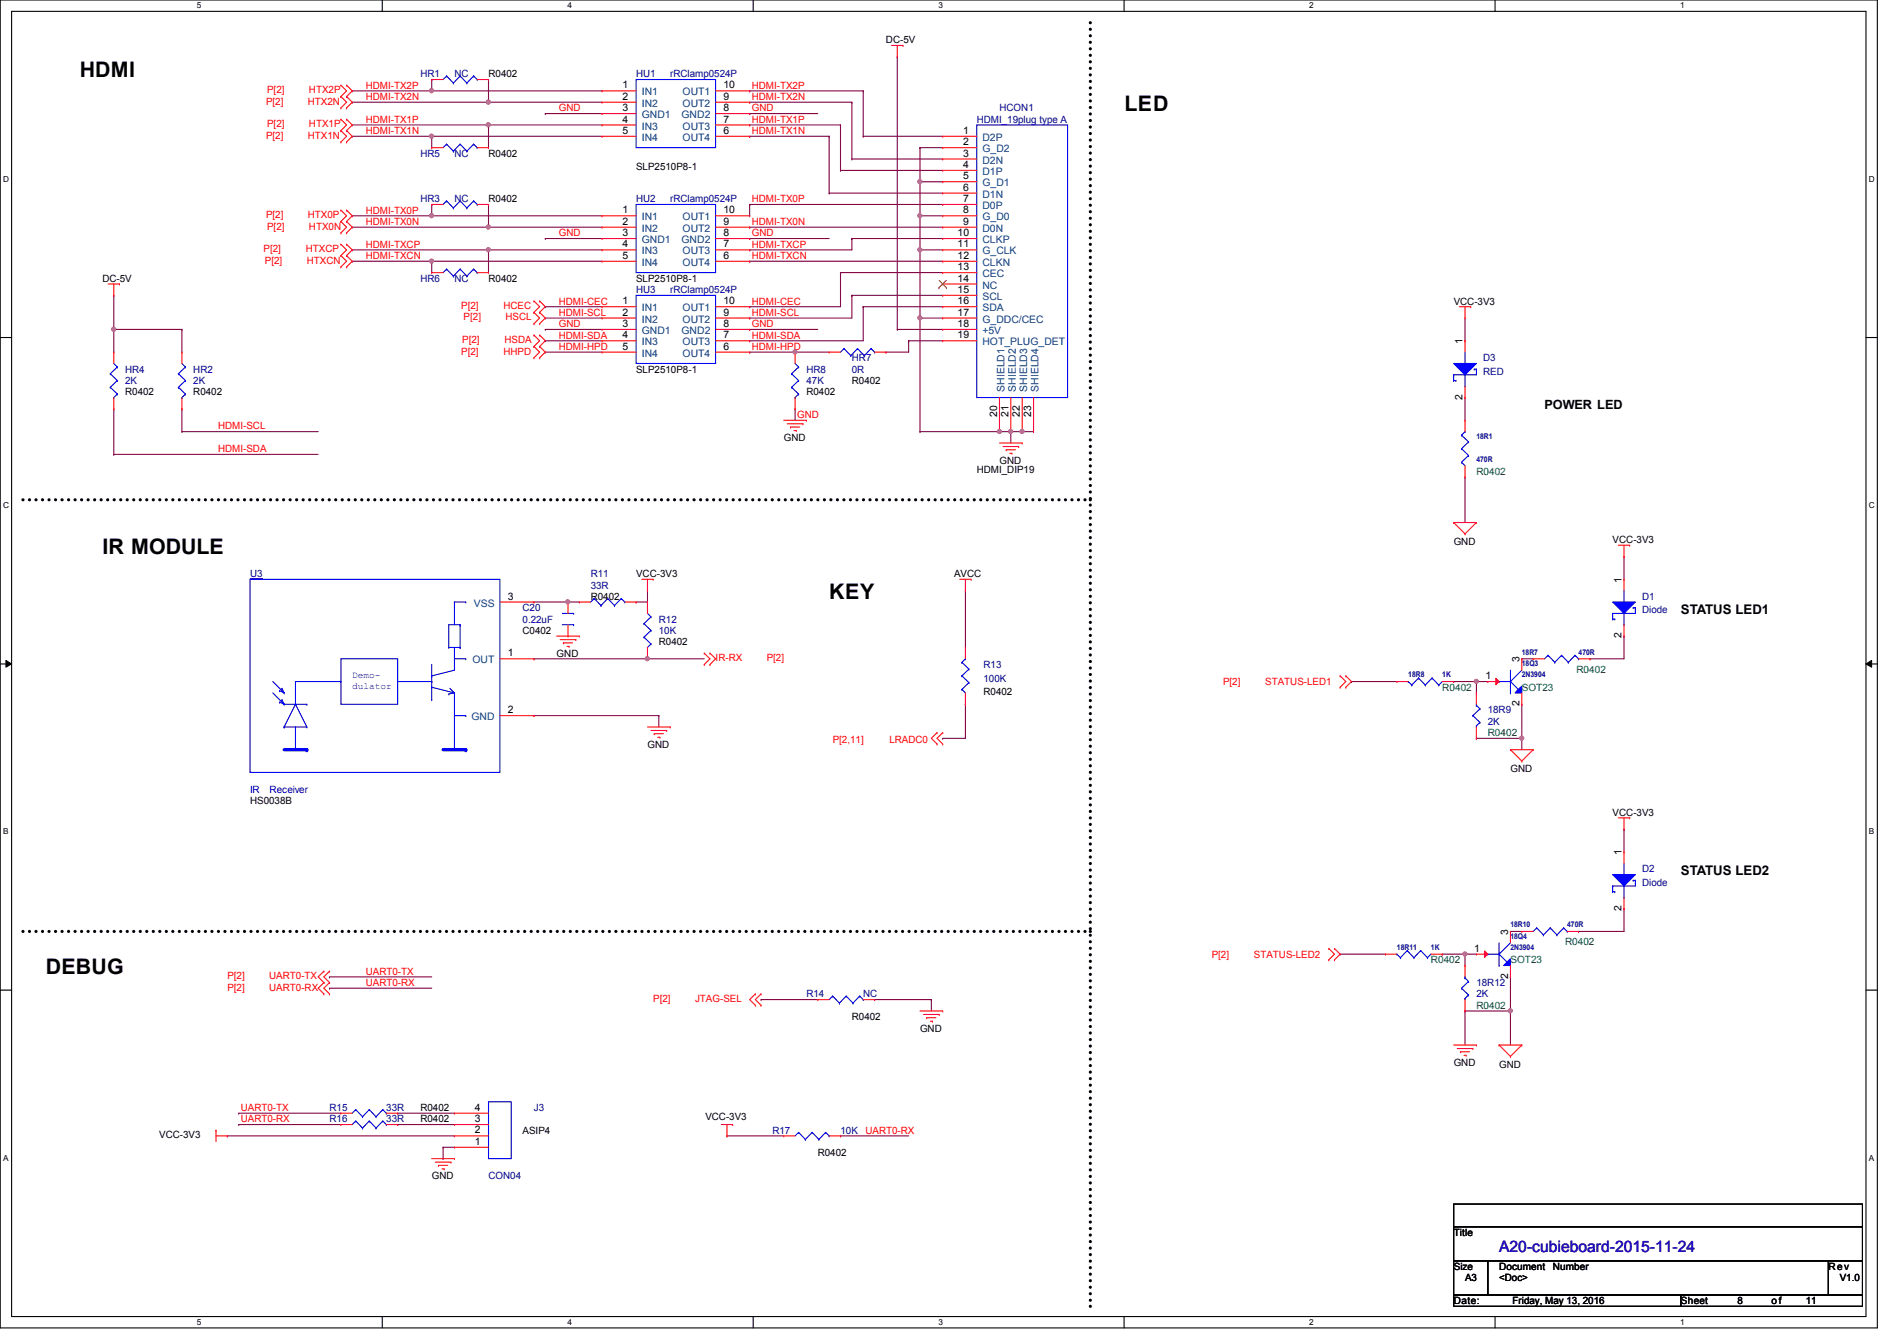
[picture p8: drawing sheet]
<svg xmlns="http://www.w3.org/2000/svg" width="297mm" height="210mm" viewBox="0 0 297 210" stroke-linecap="round" stroke-linejoin="round" font-family="sans-serif">
<path d="M0 0h294v207.9h-294zM1.8 1.8h290.4v204.3h-290.4z" fill="none" stroke="#000" stroke-width=".17"/>
<g fill="#fff">
<path d="M30.8 .2h.7v1.4h-.7z"/>
<path d="M30.8 206.2h.7v1.4h-.7z"/>
</g>
<path d="M59.9 0v1.8M59.9 206.1v1.8" fill="none" stroke="#000" stroke-width=".17"/>
<g fill="#fff">
<path d="M88.9 .2h.6v1.4h-.6z"/>
<path d="M88.9 206.2h.6v1.4h-.6z"/>
</g>
<path d="M117.9 0v1.8M117.9 206.1v1.8" fill="none" stroke="#000" stroke-width=".17"/>
<g fill="#fff">
<path d="M146.9 .2h.7v1.4h-.7z"/>
<path d="M146.9 206.2h.7v1.4h-.7z"/>
</g>
<path d="M176 0v1.8M176 206.1v1.8" fill="none" stroke="#000" stroke-width=".17"/>
<g fill="#fff">
<path d="M205 .2h.7v1.4h-.7z"/>
<path d="M205 206.2h.7v1.4h-.7z"/>
</g>
<path d="M234.1 0v1.8M234.1 206.1v1.8" fill="none" stroke="#000" stroke-width=".17"/>
<g fill="#fff">
<path d="M263.1 .2h.7v1.4h-.7z"/>
<path d="M263.1 206.2h.7v1.4h-.7z"/>
<path d="M.5 27.3h.9v1.4h-.9z"/>
<path d="M292.6 27.3h.9v1.4h-.9z"/>
<path d="M.5 78.4h.9v1.4h-.9z"/>
<path d="M292.6 78.4h.9v1.4h-.9z"/>
</g>
<path d="M0 52.8h1.8M292.2 52.8h1.8" fill="none" stroke="#000" stroke-width=".17"/>
<g fill="#fff">
<path d="M.5 129.5h.8v1.4h-.8z"/>
<path d="M292.6 129.5h.9v1.4h-.9z"/>
</g>
<path d="M0 103.9h1.8M292.2 103.9h1.8" fill="none" stroke="#000" stroke-width=".17"/>
<path d="M.9 103.4l.9 .5-.9 .5zM292.2 103.9l.9-.5v1z" fill="#000"/>
<path d="M.9 103.4l.9 .5-.9 .5zM292.2 103.9l.9-.5v1z" fill="none" stroke="#000" stroke-width=".16"/>
<g fill="#fff">
<path d="M.5 180.5h.8v1.4h-.8z"/>
<path d="M292.6 180.5h.9v1.4h-.9z"/>
</g>
<path d="M0 155h1.8M292.2 155h1.8" fill="none" stroke="#000" stroke-width=".17"/>
<path d="M170.7 3.6v200.9M3.6 78.2h167.1M3.6 145.8h167.1" fill="none" stroke="#000" stroke-width=".51" stroke-dasharray="0 1"/>
<g fill="#000" stroke-dasharray="0 1">
<circle cx="170.7" cy="78.2" r=".25"/>
<circle cx="170.7" cy="145.8" r=".25"/>
<circle cx="170.7" cy="204.5" r=".25"/>
</g>
<path d="M17.8 51.6h.1M17.8 51.6v3.5M151.2 92.5h.1M151.2 92.5v8.8M247.2 145.8h.1M254.3 142.2h.1M254.3 142.2v3.6h-7.1M35.6 177.8h.1M35.6 177.8h35.6" fill="none" stroke="#800040" stroke-width=".17"/>
<circle cx="17.8" cy="51.5" r=".32" fill="#f0f"/>
<circle cx="17.8" cy="51.5" r=".32" fill="none" stroke="#f0f" stroke-width=".17"/>
<g fill="none" stroke="#800040" stroke-width=".17">
<path d="M117.4 14.2h.1M117.4 14.2h17.8M17.8 51.6h.1M17.8 46.2h.1M17.8 51.6h10.7M17.8 46.2v5.4M28.5 51.6h.1M28.5 51.6v3.5M67.6 40.9h.1M67.6 40.9h26.7M85.4 51.6h.1M85.4 51.6h8.9"/>
<path d="M17.8 64h.1M17.8 71.1h.1M17.8 64v7.1M17.8 71.1h32M28.5 64h.1M28.5 67.6h.1M28.5 64v3.6M28.5 67.6h21.3"/>
</g>
<circle cx="67.6" cy="40.9" r=".32" fill="#f0f"/>
<circle cx="67.6" cy="40.9" r=".32" fill="none" stroke="#f0f" stroke-width=".17"/>
<path d="M144.1 23.1h.1M144.1 23.1v5.3M85.4 53.3h.1M85.4 53.3h8.9" fill="none" stroke="#800040" stroke-width=".17"/>
<circle cx="144" cy="28.4" r=".32" fill="#f0f"/>
<circle cx="144" cy="28.4" r=".32" fill="none" stroke="#f0f" stroke-width=".17"/>
<g fill="none" stroke="#800040" stroke-width=".17">
<path d="M76.5 19.6h.1M76.5 19.6h17.8M117.4 16h.1M117.4 19.6h.1M117.4 16h16M117.4 19.6h14.2M67.6 21.3h.1M67.6 21.3h26.7M76.5 39.1h.1M76.5 39.1h17.8M117.4 21.3h.1M117.4 21.3h12.4"/>
<path d="M160.1 67.6h.1M160.1 67.6h1.7"/>
</g>
<circle cx="67.6" cy="21.3" r=".32" fill="#f0f"/>
<circle cx="67.6" cy="21.3" r=".32" fill="none" stroke="#f0f" stroke-width=".17"/>
<path d="M67.6 14.2h.1M67.6 14.2h26.7M76.5 16h.1M76.5 16h17.8" fill="none" stroke="#800040" stroke-width=".17"/>
<circle cx="67.6" cy="14.2" r=".32" fill="#f0f"/>
<circle cx="67.6" cy="14.2" r=".32" fill="none" stroke="#f0f" stroke-width=".17"/>
<path d="M67.6 33.8h.1M67.6 33.8h26.7M76.5 35.6h.1M76.5 35.6h17.8" fill="none" stroke="#800040" stroke-width=".17"/>
<circle cx="67.6" cy="33.8" r=".32" fill="#f0f"/>
<circle cx="67.6" cy="33.8" r=".32" fill="none" stroke="#f0f" stroke-width=".17"/>
<g fill="none" stroke="#800040" stroke-width=".17">
<path d="M85.4 17.8h.1M85.4 17.8h8.9M85.4 37.3h.1M85.4 37.3h8.9M117.4 35.6h.1M117.4 32h.1M117.4 35.6h30.2M117.4 32h30.2M144.1 28.4h.1M144.1 33.8h.1M144.1 28.4v10.7M144.1 28.4h3.5"/>
<path d="M85.4 49.8h.1M85.4 49.8h8.9M117.4 51.6h.1M117.4 49.8h.1M117.4 40.9h.1M117.4 51.6h10.7M117.4 49.8h16M117.4 40.9h30.2M133.4 46.2h.1M133.4 46.2h14.2M135.2 48h.1M135.2 48h12.4"/>
</g>
<circle cx="144" cy="33.8" r=".32" fill="#f0f"/>
<circle cx="144" cy="33.8" r=".32" fill="none" stroke="#f0f" stroke-width=".17"/>
<path d="M144.1 33.8h.1M144.1 33.8h3.5M117.4 55.1h.1M117.4 55.1h7.1M142.3 53.3h.1M142.3 53.3h5.3M142.3 53.3v1.8M144.1 49.8h.1M144.1 49.8v17.8M124.5 64h.1M124.5 64v1.8" fill="none" stroke="#800040" stroke-width=".17"/>
<circle cx="144" cy="49.8" r=".32" fill="#f0f"/>
<circle cx="144" cy="49.8" r=".32" fill="none" stroke="#f0f" stroke-width=".17"/>
<g fill="none" stroke="#800040" stroke-width=".17">
<path d="M117.4 32h.1M117.4 32v1.8M144.1 39.1h.1M144.1 39.1h3.5M85.4 48h.1M85.4 48h8.9M117.4 48h.1M124.5 55.1h.1M124.5 55.1h5.3M131.6 42.7h.1M131.6 42.7h16M131.6 42.7v5.3h-14.2"/>
<path d="M138.7 55.1h.1M138.7 55.1h3.6"/>
</g>
<circle cx="124.5" cy="55.1" r=".32" fill="#f0f"/>
<circle cx="124.5" cy="55.1" r=".32" fill="none" stroke="#f0f" stroke-width=".17"/>
<g fill="none" stroke="#800040" stroke-width=".17">
<path d="M117.4 39.1h.1M133.4 37.3h.1M133.4 37.3v1.8h-16M133.4 37.3h14.2M144.1 23.1h.1M144.1 23.1h3.5M117.4 53.3h.1M133.4 46.2h.1M133.4 46.2v3.6M135.2 48h.1M135.2 48v5.3h-17.8M140.5 51.6h.1"/>
<path d="M140.5 51.6h7.1M144.1 49.8h.1M144.1 49.8h3.5M158.3 67.6h.1M158.3 67.6v1.7"/>
</g>
<circle cx="158.3" cy="67.5" r=".32" fill="#f0f"/>
<circle cx="158.3" cy="67.5" r=".32" fill="none" stroke="#f0f" stroke-width=".17"/>
<path d="M144.1 67.6h.1M144.1 67.6h12.4" fill="none" stroke="#800040" stroke-width=".17"/>
<circle cx="156.5" cy="67.5" r=".32" fill="#f0f"/>
<circle cx="156.5" cy="67.5" r=".32" fill="none" stroke="#f0f" stroke-width=".17"/>
<g fill="none" stroke="#800040" stroke-width=".17">
<path d="M131.6 19.6h.1M131.6 19.6v7.1M133.4 16h.1M133.4 16v8.9M135.2 14.2h.1M135.2 14.2v7.1M55.2 35.6h.1M55.2 35.6h21.3M76.5 39.1h.1M76.5 39.1v3.6M117.4 37.3h.1M117.4 37.3h12.4"/>
<path d="M129.8 30.2h.1M129.8 21.3h.1M129.8 30.2h17.8M129.8 21.3v8.9M131.6 26.7h.1M131.6 26.7h16M133.4 24.9h.1M133.4 24.9h14.2M135.2 21.3h.1M135.2 21.3h12.4M55.2 40.9h.1M55.2 40.9h12.4"/>
<path d="M67.6 40.9h.1M67.6 40.9v1.8M156.5 67.6h.1M156.5 67.6h1.8"/>
</g>
<circle cx="76.5" cy="35.5" r=".32" fill="#f0f"/>
<circle cx="76.5" cy="35.5" r=".32" fill="none" stroke="#f0f" stroke-width=".17"/>
<path d="M55.2 19.6h.1M55.2 19.6h21.3M55.2 33.8h.1M67.6 32h.1M67.6 32v1.8h-12.4M76.5 32h.1M76.5 32v3.6" fill="none" stroke="#800040" stroke-width=".17"/>
<circle cx="76.5" cy="19.5" r=".32" fill="#f0f"/>
<circle cx="76.5" cy="19.5" r=".32" fill="none" stroke="#f0f" stroke-width=".17"/>
<path d="M55.2 16h.1M55.2 16h21.3M76.5 19.6h.1M76.5 19.6v3.5M55.2 21.3h.1M55.2 21.3h12.4M67.6 21.3h.1M67.6 21.3v1.8" fill="none" stroke="#800040" stroke-width=".17"/>
<circle cx="76.5" cy="16" r=".32" fill="#f0f"/>
<circle cx="76.5" cy="16" r=".32" fill="none" stroke="#f0f" stroke-width=".17"/>
<path d="M55.2 14.2h.1M67.6 12.4h.1M67.6 12.4v1.8h-12.4M76.5 12.4h.1M76.5 12.4v3.6M55.2 39.1h.1M55.2 39.1h21.3" fill="none" stroke="#800040" stroke-width=".17"/>
<circle cx="76.5" cy="39.1" r=".32" fill="#f0f"/>
<circle cx="76.5" cy="39.1" r=".32" fill="none" stroke="#f0f" stroke-width=".17"/>
<path d="M117.4 17.8h.1M117.4 17.8h10.7M144.1 39.1h.1M144.1 39.1v10.7M85.4 55.1h.1M85.4 55.1h8.9" fill="none" stroke="#800040" stroke-width=".17"/>
<circle cx="144" cy="39.1" r=".32" fill="#f0f"/>
<circle cx="144" cy="39.1" r=".32" fill="none" stroke="#f0f" stroke-width=".17"/>
<path d="M158.3 67.6h.1M158.3 67.6h1.8" fill="none" stroke="#800040" stroke-width=".17"/>
<circle cx="160" cy="67.5" r=".32" fill="#f0f"/>
<circle cx="160" cy="67.5" r=".32" fill="none" stroke="#f0f" stroke-width=".17"/>
<g fill="none" stroke="#800040" stroke-width=".17">
<path d="M140.5 8.9h.1M140.5 8.9v42.7M229.4 53.3h.1M229.4 49.8v3.5M229.4 62.2h.1M229.4 62.2v3.6M83.6 94.2h.1M83.6 94.2h7.1M88.9 94.2h.1M101.4 92.5h.1M101.4 92.5v1.7M51.6 154.7h.1"/>
<path d="M51.6 152.9h.1M51.6 154.7h16M51.6 152.9h16M119.2 156.5h.1M119.2 156.5h8.9M136.9 156.5h.1M136.9 156.5h8.9M145.8 156.5h.1M145.8 156.5v1.7M37.4 174.2h.1M37.4 176h.1M37.4 174.2h16"/>
<path d="M37.4 176h16M113.8 177.8h.1M113.8 177.8h8.9M131.6 177.8h.1M131.6 177.8h10.7"/>
</g>
<circle cx="88.9" cy="94.2" r=".32" fill="#f0f"/>
<circle cx="88.9" cy="94.2" r=".32" fill="none" stroke="#f0f" stroke-width=".17"/>
<path d="M83.6 112h.1M83.6 103.1h.1M83.6 112h19.6M83.6 103.1h26.7M101.4 103.1h.1M103.2 112h.1M103.2 112v1.8" fill="none" stroke="#800040" stroke-width=".17"/>
<circle cx="101.4" cy="103.1" r=".32" fill="#f0f"/>
<circle cx="101.4" cy="103.1" r=".32" fill="none" stroke="#f0f" stroke-width=".17"/>
<g fill="none" stroke="#800040" stroke-width=".17">
<path d="M229.4 74.7h.1M229.4 74.7v7.1M99.6 94.2h.1M99.6 94.2h1.8M254.3 99.6h.1M254.3 87.1h.1M254.3 99.6v3.5h-5.3M254.3 87.1v3.6M147.6 115.6h.1M151.2 110.2h.1M151.2 110.2v5.4h-3.6M211.6 106.7h.1"/>
<path d="M211.6 106.7h7.1M227.6 106.7h.1M227.6 106.7h3.6M249 103.1h.1M62.3 176h.1M62.3 174.2h.1M62.3 176h8.9M62.3 174.2h8.9"/>
</g>
<circle cx="231.2" cy="106.7" r=".32" fill="#f0f"/>
<circle cx="231.2" cy="106.7" r=".32" fill="none" stroke="#f0f" stroke-width=".17"/>
<g fill="none" stroke="#800040" stroke-width=".17">
<path d="M231.2 106.7h.1M231.2 115.6h.1M231.2 106.7h1.8M231.2 115.6h7.1M231.2 106.7v1.8M238.3 103.1h.1M238.3 115.6h.1M238.3 103.1h1.8M238.3 115.6v1.7M209.8 149.4h.1M209.8 149.4h7.2M225.8 149.4h.1"/>
<path d="M225.8 149.4h5.4M229.4 149.4h.1M229.4 158.2h.1M229.4 158.2h7.1M229.4 149.4v1.7M236.5 145.8h.1M236.5 145.8h1.8"/>
</g>
<circle cx="229.4" cy="149.3" r=".32" fill="#f0f"/>
<circle cx="229.4" cy="149.3" r=".32" fill="none" stroke="#f0f" stroke-width=".17"/>
<path d="M254.3 129.8h.1M254.3 129.8v3.5M236.5 158.2h.1M236.5 152.9h.1M236.5 152.9v10.7" fill="none" stroke="#800040" stroke-width=".17"/>
<circle cx="236.5" cy="158.2" r=".32" fill="#f0f"/>
<circle cx="236.5" cy="158.2" r=".32" fill="none" stroke="#f0f" stroke-width=".17"/>
<path d="M238.3 110.2h.1M238.3 110.2v5.4" fill="none" stroke="#800040" stroke-width=".17"/>
<circle cx="238.3" cy="115.5" r=".32" fill="#f0f"/>
<circle cx="238.3" cy="115.5" r=".32" fill="none" stroke="#f0f" stroke-width=".17"/>
<path d="M229.4 158.2h.1M229.4 158.2v5.4M69.4 179.6h.1M69.4 179.6h1.8M69.4 179.6v1.8M69.4 181.4h.1" fill="none" stroke="#800040" stroke-width=".17"/>
<g fill="none" stroke="#f00" stroke-width=".17">
<path d="M53.4 13.3h.1M53.4 15.1h.1M53.4 16.9h.1M53.4 18.7h.1M53.4 13.3l.9 .9-.9 .9M53.4 15.1l.9 .9-.9 .9M53.4 18.7l.9 .9-.9 .8M54.3 15.1h.1M54.3 13.3h.1M54.3 16.9h.1M54.3 18.7h.1M54.3 13.3l.9 .9-.9 .9"/>
<path d="M54.3 15.1l.9 .9-.9 .9M54.3 18.7l.9 .9-.9 .8M139.6 7.1h1.8M140.5 8.9h.1M140.5 7.1v1.8M141.4 7.1h.1M53.4 20.4h.1M53.4 22.2h.1M53.4 32.9h.1M53.4 34.7h.1M53.4 36.4h.1M53.4 38.2h.1"/>
<path d="M53.4 20.4l.9 .9-.9 .9M53.4 32.9l.9 .9-.9 .9M53.4 34.7l.9 .9-.9 .8M53.4 38.2l.9 .9-.9 .9M54.3 20.4h.1M54.3 22.2h.1M54.3 34.7h.1M54.3 32.9h.1M54.3 36.4h.1M54.3 38.2h.1M54.3 20.4l.9 .9-.9 .9M54.3 32.9l.9 .9-.9 .9"/>
<path d="M54.3 34.7l.9 .9-.9 .8M54.3 38.2l.9 .9-.9 .9M16.9 44.4h1.8M17.8 46.2h.1M17.8 44.4v1.8M18.7 44.4h.1M53.4 40h.1M53.4 41.8h.1M53.4 40l.9 .9-.9 .9M54.3 40h.1M54.3 41.8h.1M54.3 40l.9 .9-.9 .9"/>
<path d="M67.6 42.7h.1M67.6 42.7h1.8M74.7 42.7h1.8M76.5 42.7h.1M83.6 48.9h.1M83.6 50.7h.1M83.6 52.5h.1M83.6 54.2h.1M83.6 56h.1M83.6 47.1h.1M83.6 48.9l.9 .9-.9 .9M83.6 52.5l.9 .8-.9 .9"/>
<path d="M83.6 54.2l.9 .9-.9 .9M83.6 47.1l.9 .9-.9 .9M84.5 50.7h.1M84.5 48.9h.1M84.5 54.2h.1M84.5 52.5h.1M84.5 56h.1M84.5 47.1h.1M84.5 48.9l.9 .9-.9 .9M84.5 52.5l.9 .8-.9 .9M84.5 54.2l.9 .9-.9 .9M84.5 47.1l.9 .9-.9 .9"/>
<path d="M228.5 48h1.8M229.4 49.8h.1M229.4 48v1.8M230.3 48h.1M122.7 65.8h3.6M123.3 66.3h2.4M123.8 66.8h.1M123.8 66.8h1.4M124.3 67.4h.4M124.7 67.4h.1M125.7 66.3h.1M126.3 65.8h.1"/>
<path d="M156.5 69.3h3.6M157.1 69.9h2.4M157.6 70.4h.1M157.6 70.4h1.4M158.1 71h.4M158.5 71h.1M159.5 69.9h.1M160.1 69.3h.1M87.2 99.6h3.5M90.7 99.6h.1M100.5 90.7h1.8M101.4 92.5h.1"/>
<path d="M101.4 90.7v1.8M102.3 90.7h.1M150.3 90.7h1.8M151.2 92.5h.1M151.2 90.7v1.8M152.1 90.7h.1M227.6 81.8h.1M227.6 81.8h3.6M227.6 81.8l1.8 1.8M229.4 83.6h.1M231.2 81.8h.1M231.2 81.8l-1.8 1.8"/>
<path d="M253.4 85.3h1.8M254.3 87.1h.1M254.3 85.3v1.8M255.2 85.3h.1M87.7 100.1h2.5M88.2 100.6h.1M88.2 100.6h1.5M88.8 101.2h.3M89.1 101.2h.1M90.2 100.1h.1M101.4 113.8h3.5M101.9 114.3h2.5"/>
<path d="M102.4 114.9h.1M102.4 114.9h1.5M103 115.4h.3M103.3 115.4h.1M104.4 114.3h.1M104.9 113.8h.1M110.3 104h.1M110.3 102.2h.1M110.3 102.2l.9 .9-.9 .9M111.2 104h.1M111.2 102.2h.1M111.2 102.2l.9 .9-.9 .9"/>
<path d="M146.7 114.7h.1M146.7 116.5h.1M146.7 114.7l-.9 .9 .9 .9M147.6 114.7h.1M147.6 116.5h.1M147.6 114.7l-.9 .9 .9 .9M209.8 107.6h.1M209.8 105.8h.1M209.8 105.8l.9 .9-.9 .9M210.7 105.8h.1M210.7 107.6h.1M210.7 105.8l.9 .9-.9 .9"/>
<path d="M236.5 117.3h.1M236.5 117.3h3.6M236.5 117.3l1.8 1.8M238.3 119.1h.1M240.1 117.3h.1M240.1 117.3l-1.8 1.8M253.4 128h1.8M254.3 129.8h.1M254.3 128v1.8M255.2 128h.1M50.7 155.6h.1M50.7 153.8h.1"/>
<path d="M50.7 152h.1M50.7 153.8l-.9 .9 .9 .9M50.7 152l-.9 .9 .9 .9M51.6 155.6h.1M51.6 153.8h.1M51.6 152h.1M51.6 153.8l-.9 .9 .9 .9M51.6 152l-.9 .9 .9 .9M118.3 155.6h.1M118.3 157.4h.1M118.3 155.6l-.9 .9 .9 .9M119.2 155.6h.1"/>
<path d="M119.2 157.4h.1M119.2 155.6l-.9 .9 .9 .9M144.1 158.2h3.5M144.6 158.8h2.5M145.1 159.3h.1M145.1 159.3h1.5M145.7 159.9h.3M146 159.9h.1M147.1 158.8h.1M147.6 158.2h.1M208.1 150.2h.1M208.1 148.5h.1"/>
<path d="M208.1 148.5l.9 .9-.9 .8M209 148.5h.1M209 150.2h.1M209 148.5l.8 .9-.8 .8M33.8 176.9h.1M33.8 177.8h1.8M33.8 176.9v1.8M35.6 177.8h.1M112.9 176h1.8M113.8 177.8h.1M113.8 176v1.8M114.7 176h.1"/>
<path d="M227.6 163.6h3.6M228.2 164.1h2.4M228.7 164.6h.1M228.7 164.6h1.4M229.2 165.2h.4M229.6 165.2h.1M230.6 164.1h.1M231.2 163.6h.1M234.7 163.6h.1M234.7 163.6h3.6M234.7 163.6l1.8 1.8M236.5 165.4h.1"/>
<path d="M238.3 163.6h.1M238.3 163.6l-1.8 1.8M67.6 181.4h3.6M68.2 181.9h2.4M68.7 182.4h.1M68.7 182.4h1.4M69.2 183h.4M69.6 183h.1M70.6 181.9h.1M71.2 181.4h.1"/>
</g>
<path d="M227.6 188.5h64v3.5h-64zM227.6 192h64v5.4h-64zM227.6 197.4h5.4v5.3h-5.4zM233 197.4h53.3v5.3h-53.3zM286.3 197.4h5.3v5.3h-5.3zM227.6 202.7h35.6v1.8h-35.6zM263.2 202.7h28.4v1.8h-28.4z" fill="none" stroke="#000" stroke-width=".17"/>
<path d="M69.9 42.1h.1M69.9 42.1l-.5 .6M69.9 42.1l1.1 1.1M71 43.2h.1M72 42.1h.1M72 42.1l-1 1.1M72 42.1l1.1 1.1M73.1 43.2h.1M74.2 42.1h.1M74.2 42.1l-1.1 1.1M74.2 42.1l.5 .6M74.7 42.7h.1" fill="none" stroke="#00f" stroke-width=".17"/>
<path d="M252.5 136.9h3.6l-1.8 1.8z" fill="#00f"/>
<g fill="none" stroke="#00f" stroke-width=".17">
<path d="M69.9 11.9h.1M69.9 11.9l-.5 .5M69.9 11.9l1.1 1.1M71 13h.1M72 11.9h.1M72 11.9l-1 1.1M72 11.9l1.1 1.1M73.1 13h.1M74.2 11.9h.1M74.2 11.9l-1.1 1.1M74.2 11.9l.5 .5M74.7 12.4h.1"/>
<path d="M99.6 12.4h12.5v10.7h-12.5zM150.6 107.9h.1M150.6 105.8h.1M150.6 103.7h.1M150.6 107.9l.6 .6M150.6 105.8l1.1 1M150.6 103.7l1.1 1M151.2 103.1h.1M151.2 103.1l-.6 .6M151.7 106.8h.1M151.7 104.7h.1M151.7 106.8l-1.1 1.1"/>
<path d="M151.7 104.7l-1.1 1.1M220.5 106.7h.1M220.5 106.7l.6 .5M221.1 107.2h.1M222.1 106.1h.1M222.1 106.1l1.1 1.1M222.1 106.1l-1 1.1M223.2 107.2h.1M224.2 106.1h.1M224.2 106.1l1.1 1.1M224.2 106.1l-1 1.1M225.3 107.2h.1"/>
<path d="M225.8 106.7l-.5 .5M242.4 102.6h.1M242.4 102.6l-.6 .5M242.4 102.6l1.1 1.1M243.5 103.7h.1M244.5 102.6h.1M244.5 102.6l-1 1.1M244.5 102.6l1.1 1.1M245.6 103.7h.1M246.6 102.6h.1M246.6 102.6l-1 1.1M246.6 102.6l.6 .5"/>
<path d="M247.2 103.1h.1M252.5 136.9h3.6l-1.8 1.8zM252.5 138.7h.1M252.5 139.6h.1M252.5 138.7v.9M252.5 139.6h.4M252.9 139.6h.1M254.3 136.9h.1M254.3 135.1v1.8M254.3 138.7v1.8M255.7 137.8h.1M255.7 137.8h.4"/>
<path d="M256.1 137.8h.1M256.1 137.8v.9h-3.6M254.3 140.5h.1M55.7 175.5h.1M55.7 175.5l-.5 .5M55.7 175.5l1.1 1.1M56.8 176.6h.1M57.8 175.5h.1M57.8 175.5l-1 1.1M57.8 175.5l1.1 1.1M58.9 176.6h.1M59.9 175.5h.1"/>
<path d="M59.9 175.5l-1 1.1M59.9 175.5l.6 .5M60.5 176h.1"/>
</g>
<g fill="none" stroke="#f00" stroke-width=".17">
<path d="M67.6 12.4h.1M67.6 12.4h1.8M74.7 12.4h1.8M76.5 12.4h.1M94.3 14.2h.1M94.3 16h.1M94.3 19.6h.1M94.3 17.8h.1M94.3 14.2h5.3M94.3 16h5.3M94.3 19.6h5.3M94.3 17.8h5.3"/>
<path d="M112.1 14.2h5.3M112.1 16h5.3M112.1 19.6h5.3M112.1 17.8h5.3M117.4 14.2h.1M117.4 16h.1M117.4 17.8h.1M117.4 19.6h.1M94.3 21.3h.1M94.3 21.3h5.3M112.1 21.3h5.3M117.4 21.3h.1"/>
<path d="M151.2 110.2h.1M151.2 101.3h.1M151.2 101.3v1.8M151.2 108.5v1.7M218.7 106.7h.1M218.7 106.7h1.8M225.8 106.7h1.8M227.6 106.7h.1M240.1 103.1h.1M240.1 103.1h1.7M247.2 103.1h1.8M249 103.1h.1"/>
<path d="M254.3 133.3h.1M254.3 133.3v1.8M254.3 142.2h.1M254.3 140.5v1.7M53.4 176h.1M53.4 176h1.8M60.5 176h1.8M62.3 176h.1"/>
</g>
<path d="M237.7 107.9l.6-.5v1.1h-1.1z" fill-rule="evenodd" fill="#00f"/>
<path d="M234.7 106.7h.1M234.7 106.7h1.8M236.5 106.7h.1M236.5 108.5h.1M236.5 106.7l1.2 1.2M236.5 104.9v3.6M237.7 107.9l.6-.5v1.1h-1.1zM237.7 107.9h.1M238.3 104.9l-1.8 1.8" fill="none" stroke="#00f" stroke-width=".17"/>
<path d="M238.3 103.1h.1M238.3 103.1v1.8" fill="none" stroke="#f00" stroke-width=".17"/>
<path d="M234.2 106.2l.5 .5-.5 .5z" fill="#f00"/>
<g fill="none" stroke="#f00" stroke-width=".17">
<path d="M94.3 33.8h.1M94.3 35.6h.1M94.3 39.1h.1M94.3 37.3h.1M94.3 33.8h5.3M94.3 35.6h5.3M94.3 39.1h5.3M94.3 37.3h5.3M112.1 33.8h5.3M112.1 35.6h5.3M112.1 39.1h5.3M112.1 37.3h5.3"/>
<path d="M117.4 33.8h.1M117.4 35.6h.1M117.4 37.3h.1M117.4 39.1h.1M94.3 40.9h.1M94.3 40.9h5.3M112.1 40.9h5.3M117.4 40.9h.1M233 106.7h.1M233 106.7h1.7M234.2 106.2l.5 .5-.5 .5zM238.3 110.2h.1"/>
<path d="M238.3 108.5v1.7"/>
</g>
<path d="M99.6 32h12.5v10.7h-12.5z" fill="none" stroke="#00f" stroke-width=".17"/>
<path d="M227.6 56.9h3.6l-1.8 1.8z" fill="#00f"/>
<g fill="none" stroke="#00f" stroke-width=".17">
<path d="M152.9 19.6h14.3v42.6h-14.3zM69.9 22.6h.1M69.9 31.5h.1M69.9 22.6l-.5 .5M69.9 22.6l1.1 1.1M69.9 31.5l-.5 .5M69.9 31.5l1.1 1.1M71 23.7h.1M71 32.6h.1M72 22.6h.1M72 31.5h.1M72 22.6l-1 1.1"/>
<path d="M72 22.6l1.1 1.1M72 31.5l-1 1.1M72 31.5l1.1 1.1M73.1 23.7h.1M73.1 32.6h.1M74.2 22.6h.1M74.2 31.5h.1M74.2 22.6l-1.1 1.1M74.2 22.6l.5 .5M74.2 31.5l-1.1 1.1M74.2 31.5l.5 .5M74.7 23.1h.1"/>
<path d="M74.7 32h.1M17.3 58.5h.1M17.3 58.5l1.1 1.1M17.8 56.9l.6 .5M18.4 57.4h.1M18.4 59.6h.1M18.4 57.4l-1.1 1.1M18.4 59.6l-1.1 1M27.9 58.5h.1M27.9 58.5l1.1 1.1M28.5 56.9l.5 .5M29 57.4h.1"/>
<path d="M29 59.6h.1M29 57.4l-1.1 1.1M29 59.6l-1.1 1M132.2 54.6h.1M132.2 54.6l-.6 .5M132.2 54.6l1 1.1M133.2 55.7h.1M134.3 54.6h.1M134.3 54.6l-1.1 1.1M134.3 54.6l1 1.1M135.3 55.7h.1M136.4 54.6h.1"/>
<path d="M136.4 54.6l-1.1 1.1M136.4 54.6l.5 .5M136.9 55.1h.1M227.6 56.9h3.6l-1.8 1.8zM227.6 58.7h.1M227.6 59.6h.1M227.6 58.7v.9M227.6 59.6h.4M228 59.6h.1M229.4 56.9h.1M229.4 55.1v1.8M229.4 58.7v1.8"/>
<path d="M230.8 57.8h.1M230.8 57.8h.4M231.2 57.8h.1M231.2 57.8v.9h-3.6M17.3 60.6h.1M17.3 60.6l1.1 1.1M17.8 62.2h.1M18.4 61.7h.1M18.4 61.7l-.6 .5M27.9 60.6h.1M27.9 60.6l1.1 1.1M28.5 62.2h.1"/>
<path d="M29 61.7h.1M29 61.7l-.5 .5M228.9 72.3h.1M228.9 70.2h.1M228.9 68.1h.1M228.9 72.3l.5 .6M228.9 70.2l1.1 1.1M228.9 68.1l1.1 1.1M229.4 60.5h.1M229.4 67.6h.1M229.4 67.6l-.5 .5M230 71.3h.1"/>
<path d="M230 69.2h.1M230 71.3l-1.1 1M230 69.2l-1.1 1M88 97.8h1.8M88 96h1.8M89.8 97.8h.1M89.8 96h.1M93 93.7h.1M93 93.7l-.5 .5M93 93.7l1.1 1.1M94.1 94.8h.1M95.2 93.7h.1"/>
<path d="M95.2 93.7l-1.1 1.1M95.2 93.7l1 1.1M96.2 94.8h.1M97.3 93.7h.1M97.3 93.7l-1.1 1.1M97.3 93.7l.5 .5M97.8 94.2h.1M100.8 97.6h.1M100.8 99.7h.1M100.8 97.6l1.1 1.1M100.8 99.7l1.1 1.1M101.4 96l.5 .6"/>
<path d="M101.9 96.6h.1M101.9 98.7h.1M101.9 96.6l-1.1 1M101.9 98.7l-1.1 1M101.4 101.3h.1M101.9 100.8h.1M101.9 100.8l-.5 .5M228.9 154.7h.1M228.9 154.7l1.1 1M229.4 153.1h.1M229.4 152.9h.1M229.4 156.3h.1"/>
<path d="M229.4 152.9v.2M229.4 156.3v.2M229.4 153.1l.6 .5M230 155.7h.1M230 153.6h.1M230 155.7l-.6 .6M230 153.6l-1.1 1.1M125 177.2h.1M125 177.2l-.5 .6M125 177.2l1.1 1.2M126.1 178.4h.1M127.2 177.2h.1"/>
<path d="M127.2 177.2l-1.1 1.2M127.2 177.2l1 1.2M128.2 178.4h.1M129.3 177.2h.1M129.3 177.2l-1.1 1.2M129.3 177.2l.5 .6M129.8 177.8h.1"/>
</g>
<g fill="none" stroke="#f00" stroke-width=".17">
<path d="M67.6 23.1h.1M67.6 32h.1M67.6 23.1h1.8M67.6 32h1.8M74.7 23.1h1.8M74.7 32h1.8M76.5 23.1h.1M76.5 32h.1M147.6 21.3h.1M147.6 23.1h.1M147.6 24.9h.1M147.6 26.7h.1"/>
<path d="M147.6 28.4h.1M147.6 30.2h.1M147.6 32h.1M147.6 33.8h.1M147.6 35.6h.1M147.6 37.3h.1M147.6 39.1h.1M147.6 21.3h5.3M147.6 23.1h5.3M147.6 24.9h5.3M147.6 26.7h5.3M147.6 28.4h5.3"/>
<path d="M147.6 30.2h5.3M147.6 32h5.3M147.6 33.8h5.3M147.6 35.6h5.3M147.6 37.3h5.3M147.6 39.1h5.3M17.8 55.1h.1M17.8 55.1v1.8M28.5 55.1h.1M28.5 55.1v1.8M129.8 55.1h.1M129.8 55.1h1.8"/>
<path d="M136.9 55.1h1.8M138.7 55.1h.1M147.6 40.9h.1M147.6 42.7h.1M147.6 44.4h.1M147.6 46.2h.1M147.6 48h.1M147.6 49.8h.1M147.6 51.6h.1M147.6 53.3h.1M147.6 40.9h5.3M147.6 42.7h5.3"/>
<path d="M147.6 44.4h5.3M147.6 46.2h5.3M147.6 48h5.3M147.6 49.8h5.3M147.6 51.6h5.3M147.6 53.3h5.3M229.4 53.3h.1M229.4 53.3v1.8M17.8 64h.1M17.8 62.2v1.8M28.5 64h.1M28.5 62.2v1.8"/>
<path d="M156.5 67.6h.1M156.5 62.2v5.4M158.3 67.6h.1M158.3 62.2v5.4M160.1 67.6h.1M160.1 62.2v5.4M161.8 67.6h.1M161.8 62.2v5.4M229.4 62.2h.1M229.4 74.7h.1M229.4 65.8h.1M229.4 60.5v1.7"/>
<path d="M229.4 65.8v1.8M229.4 72.9v1.8M88.9 99.6h.1M88.9 94.2h.1M88.9 94.2v1.8M88.9 97.8v1.8M90.7 94.2h.1M90.7 94.2h1.8M97.8 94.2h1.8M99.6 94.2h.1M101.4 94.2h.1M101.4 94.2v1.8"/>
<path d="M101.4 103.1h.1M101.4 101.3v1.8M229.4 158.2h.1M229.4 151.1h.1M229.4 151.1v1.8M229.4 156.5v1.7M122.7 177.8h.1M122.7 177.8h1.8M129.8 177.8h1.8M131.6 177.8h.1"/>
</g>
<path d="M147 45h.1M147.1 43.9l1.1 1.1M148.2 43.9l-1.2 1.1M148.2 45h.1" fill="none" stroke="#804000" stroke-width=".16"/>
<path d="M252.5 94.2h3.6l-1.8 1.8z" fill="#00f"/>
<g fill="none" stroke="#00f" stroke-width=".17">
<path d="M123.9 58.5h.1M123.9 58.5l1.1 1.1M124.5 56.9l.5 .5M125 57.4h.1M125 59.6h.1M125 57.4l-1.1 1.1M125 59.6l-1.1 1M123.9 60.6h.1M123.9 60.6l1.1 1.1M124.5 62.2h.1M125 61.7h.1M125 61.7l-.5 .5"/>
<path d="M39.2 90.7h39.1v30.2h-39.1zM252.5 94.2h3.6l-1.8 1.8zM252.5 96h.1M252.5 96.9h.1M252.5 96v.9M252.5 96.9h.4M252.9 96.9h.1M254.3 94.2h.1M254.3 97.8h.1M254.3 92.5v1.7M254.3 96v1.8M255.7 95.1h.1"/>
<path d="M255.7 95.1h.4M256.1 95.1h.1M256.1 95.1v.9h-3.6M42.7 108.5l1.8 1.7M42.7 106.7l1.8 1.8M43.8 108.1h.1M43.8 109.9h.1M43.8 108.1l.7 .4M43.8 109.9l.7 .3M44.2 107.7h.1M44.2 109.5h.1M44.2 107.7l.3 .8"/>
<path d="M44.2 109.5l.3 .7M44.5 113.8h.1M44.5 110.2h.1M44.5 108.5h.1M44.5 113.8l1.8-3.6 1.7 3.6M44.5 113.8h3.5M44.5 110.2h3.5M46.3 117.3h.1M46.3 113.8v3.5M48 113.8h.1M48 110.2h.1M218.7 149.4h.1"/>
<path d="M218.7 149.4l.6 .5M219.3 149.9h.1M220.3 148.8h.1M220.3 148.8l1.1 1.1M220.3 148.8l-1 1.1M221.4 149.9h.1M222.5 148.8h.1M222.5 148.8l1 1.1M222.5 148.8l-1.1 1.1M223.5 149.9h.1M224.1 149.4l-.6 .5M240.6 145.2h.1"/>
<path d="M240.6 145.2l-.5 .6M240.6 145.2l1.1 1.1M241.7 146.3h.1M242.7 145.2h.1M242.7 145.2l-1 1.1M242.7 145.2l1.1 1.1M243.8 146.3h.1M244.9 145.2h.1M244.9 145.2l-1.1 1.1M244.9 145.2l.5 .6M245.4 145.8h.1"/>
</g>
<g fill="none" stroke="#f00" stroke-width=".17">
<path d="M124.5 55.1h.1M124.5 55.1v1.8M124.5 64h.1M124.5 62.2v1.8M254.3 90.7h.1M254.3 99.6h.1M254.3 90.7v1.8M254.3 97.8v1.8M217 149.4h.1M217 149.4h1.7M224.1 149.4h1.7M225.8 149.4h.1"/>
<path d="M238.3 145.8h.1M238.3 145.8h1.8M245.4 145.8h1.8M247.2 145.8h.1"/>
</g>
<path d="M44.5 117.3h3.5" fill="none" stroke="#00f" stroke-width=".51"/>
<circle cx="48" cy="117.3" r=".25" fill="#00f"/>
<g fill="none" stroke="#00f" stroke-width=".17">
<path d="M46.3 106.7h.1M46.3 106.7v3.5M46.3 106.7h7.1M53.4 103.1h8.9v7.1h-8.9zM53.4 106.7h.1M62.3 106.7h5.3M67.6 106.7h.1M67.6 109.5h.1M67.6 105.8h.1M67.6 107.6h.1M67.6 104v5.5M67.6 107.6l3.6 .9"/>
<path d="M70.3 108.6h.1M70.4 107.7l.8 .8M71.2 108.5h.1M71.2 101.3h.1M71.2 117.3h.1M71.2 101.3v3.6l-3.6 .9M71.2 108.5l-.9 .1M71.2 108.5v8.8"/>
</g>
<path d="M69.4 117.3h3.5" fill="none" stroke="#00f" stroke-width=".51"/>
<circle cx="72.9" cy="117.3" r=".25" fill="#00f"/>
<g fill="none" stroke="#00f" stroke-width=".17">
<path d="M99.6 46.2h12.5v10.7h-12.5zM71.2 94.2h.1M71.2 94.2v3.6M71.2 94.2h1.7M72 97.8h.1M72 97.8h-1.7v3.5M72 97.8v3.5M72.9 94.2h.1M70.3 101.3h.1M70.3 101.3h1.7M71.2 103.1h1.7M71.2 112h1.7"/>
<path d="M72 101.3h.1M72.9 103.1h.1M72.9 112h.1M55.7 173.7h.1M55.7 173.7l-.5 .5M55.7 173.7l1.1 1.1M56.8 174.8h.1M57.8 173.7h.1M57.8 173.7l-1 1.1M57.8 173.7l1.1 1.1M58.9 174.8h.1M59.9 173.7h.1"/>
<path d="M59.9 173.7l-1 1.1M59.9 173.7l.6 .5M60.5 174.2h.1"/>
</g>
<path d="M39.2 90.6h2" fill="none" stroke="#000080" stroke-width=".16"/>
<g fill="none" stroke="#f00" stroke-width=".17">
<path d="M94.3 48h.1M94.3 49.8h.1M94.3 53.3h.1M94.3 55.1h.1M94.3 51.6h.1M94.3 48h5.3M94.3 49.8h5.3M94.3 53.3h5.3M94.3 55.1h5.3M94.3 51.6h5.3M112.1 48h5.3M112.1 49.8h5.3"/>
<path d="M112.1 53.3h5.3M112.1 55.1h5.3M112.1 51.6h5.3M117.4 48h.1M117.4 49.8h.1M117.4 51.6h.1M117.4 53.3h.1M117.4 55.1h.1M78.3 94.2h5.3M83.6 94.2h.1M78.3 103.1h5.3M78.3 112h5.3"/>
<path d="M83.6 103.1h.1M83.6 112h.1M53.4 174.2h.1M53.4 174.2h1.8M60.5 174.2h1.8M62.3 174.2h.1"/>
</g>
<path d="M236 150.6l.5-.5v1h-1z" fill-rule="evenodd" fill="#00f"/>
<path d="M233 149.4h.1M233 149.4h1.7M234.7 149.4h.1M234.7 151.1h.1M234.7 149.4l1.3 1.2M234.7 147.6v3.5M236 150.6l.5-.5v1h-1zM236 150.6h.1M236.5 147.6l-1.8 1.8" fill="none" stroke="#00f" stroke-width=".17"/>
<path d="M236.5 145.8h.1M236.5 145.8v1.8" fill="none" stroke="#f00" stroke-width=".17"/>
<path d="M232.4 148.8l.6 .6-.6 .5z" fill="#f00"/>
<g fill="none" stroke="#f00" stroke-width=".17">
<path d="M231.2 115.6h.1M231.2 108.5h.1M231.2 108.5v1.7M231.2 113.8v1.8M128.1 156.5h.1M128.1 156.5h1.7M135.2 156.5h1.7M136.9 156.5h.1M231.2 149.4h.1M231.2 149.4h1.8M232.4 148.8l.6 .6-.6 .5zM236.5 152.9h.1"/>
<path d="M236.5 151.1v1.8M71.2 179.6h.1M71.2 177.8h.1M71.2 176h.1M71.2 174.2h.1M71.2 179.6h5.3M71.2 177.8h5.3M71.2 176h5.3M71.2 174.2h5.3"/>
</g>
<g fill="none" stroke="#00f" stroke-width=".17">
<path d="M230.6 112h.1M230.6 112l1.1 1.1M231.2 110.4h.1M231.2 110.2h.1M231.2 113.6h.1M231.2 110.4l.5 .6M231.2 110.2v.2M231.2 113.6v.2M231.7 113.1h.1M231.7 111h.1M231.7 113.1l-.5 .5M231.7 111l-1.1 1"/>
<path d="M130.4 155.9h.1M130.4 155.9l-.6 .6M130.4 155.9l1 1.1M131.4 157h.1M132.5 155.9h.1M132.5 155.9l-1.1 1.1M132.5 155.9l1.1 1.1M133.6 157h.1M134.6 155.9h.1M134.6 155.9l-1 1.1M134.6 155.9l.6 .6M135.2 156.5h.1"/>
<path d="M76.5 172.5h3.5v8.9h-3.5z"/>
</g>
<circle cx="17.8" cy="51.5" r=".32" fill="#f0f"/>
<circle cx="17.8" cy="51.5" r=".32" fill="none" stroke="#f0f" stroke-width=".17"/>
<circle cx="67.6" cy="40.9" r=".32" fill="#f0f"/>
<circle cx="67.6" cy="40.9" r=".32" fill="none" stroke="#f0f" stroke-width=".17"/>
<circle cx="144" cy="28.4" r=".32" fill="#f0f"/>
<circle cx="144" cy="28.4" r=".32" fill="none" stroke="#f0f" stroke-width=".17"/>
<circle cx="67.6" cy="21.3" r=".32" fill="#f0f"/>
<circle cx="67.6" cy="21.3" r=".32" fill="none" stroke="#f0f" stroke-width=".17"/>
<circle cx="67.6" cy="14.2" r=".32" fill="#f0f"/>
<circle cx="67.6" cy="14.2" r=".32" fill="none" stroke="#f0f" stroke-width=".17"/>
<circle cx="67.6" cy="33.8" r=".32" fill="#f0f"/>
<circle cx="67.6" cy="33.8" r=".32" fill="none" stroke="#f0f" stroke-width=".17"/>
<circle cx="144" cy="33.8" r=".32" fill="#f0f"/>
<circle cx="144" cy="33.8" r=".32" fill="none" stroke="#f0f" stroke-width=".17"/>
<circle cx="144" cy="49.8" r=".32" fill="#f0f"/>
<circle cx="144" cy="49.8" r=".32" fill="none" stroke="#f0f" stroke-width=".17"/>
<circle cx="124.5" cy="55.1" r=".32" fill="#f0f"/>
<circle cx="124.5" cy="55.1" r=".32" fill="none" stroke="#f0f" stroke-width=".17"/>
<circle cx="158.3" cy="67.5" r=".32" fill="#f0f"/>
<circle cx="158.3" cy="67.5" r=".32" fill="none" stroke="#f0f" stroke-width=".17"/>
<circle cx="156.5" cy="67.5" r=".32" fill="#f0f"/>
<circle cx="156.5" cy="67.5" r=".32" fill="none" stroke="#f0f" stroke-width=".17"/>
<circle cx="76.5" cy="35.5" r=".32" fill="#f0f"/>
<circle cx="76.5" cy="35.5" r=".32" fill="none" stroke="#f0f" stroke-width=".17"/>
<circle cx="76.5" cy="19.5" r=".32" fill="#f0f"/>
<circle cx="76.5" cy="19.5" r=".32" fill="none" stroke="#f0f" stroke-width=".17"/>
<circle cx="76.5" cy="16" r=".32" fill="#f0f"/>
<circle cx="76.5" cy="16" r=".32" fill="none" stroke="#f0f" stroke-width=".17"/>
<circle cx="76.5" cy="39.1" r=".32" fill="#f0f"/>
<circle cx="76.5" cy="39.1" r=".32" fill="none" stroke="#f0f" stroke-width=".17"/>
<circle cx="144" cy="39.1" r=".32" fill="#f0f"/>
<circle cx="144" cy="39.1" r=".32" fill="none" stroke="#f0f" stroke-width=".17"/>
<circle cx="160" cy="67.5" r=".32" fill="#f0f"/>
<circle cx="160" cy="67.5" r=".32" fill="none" stroke="#f0f" stroke-width=".17"/>
<circle cx="88.9" cy="94.2" r=".32" fill="#f0f"/>
<circle cx="88.9" cy="94.2" r=".32" fill="none" stroke="#f0f" stroke-width=".17"/>
<circle cx="101.4" cy="103.1" r=".32" fill="#f0f"/>
<circle cx="101.4" cy="103.1" r=".32" fill="none" stroke="#f0f" stroke-width=".17"/>
<circle cx="231.2" cy="106.7" r=".32" fill="#f0f"/>
<circle cx="231.2" cy="106.7" r=".32" fill="none" stroke="#f0f" stroke-width=".17"/>
<circle cx="229.4" cy="149.3" r=".32" fill="#f0f"/>
<circle cx="229.4" cy="149.3" r=".32" fill="none" stroke="#f0f" stroke-width=".17"/>
<circle cx="236.5" cy="158.2" r=".32" fill="#f0f"/>
<circle cx="236.5" cy="158.2" r=".32" fill="none" stroke="#f0f" stroke-width=".17"/>
<circle cx="238.3" cy="115.5" r=".32" fill="#f0f"/>
<circle cx="238.3" cy="115.5" r=".32" fill="none" stroke="#f0f" stroke-width=".17"/>
<g font-size="3.3">
<text x="12.5" y="12">HDMI</text>
<text x="176.1" y="17.4">LED</text>
<text x="16" y="86.7">IR MODULE</text>
<text x="129.8" y="93.8">KEY</text>
<text x="7.2" y="152.5">DEBUG</text>
</g>
<text font-size="2.5" fill="#400080" x="234.7" y="196">A20-cubieboard-2015-11-24</text>
<g font-size="2.1">
<text x="263.2" y="96.1">STATUS LED1</text>
<text x="263.2" y="137">STATUS LED2</text>
</g>
<text font-size="2" x="241.8" y="64.1">POWER LED</text>
<g font-size="1.6">
<text x="138.7" y="6.8">DC-5V</text>
<text x="76.5" y="12.1">R0402</text>
<text x="97.5" y="13.8">1</text>
<text x="97.5" y="15.6">2</text>
<text x="97.5" y="17.4">3</text>
<text x="113.3" y="13.8">10</text>
<text x="113.3" y="15.6">9</text>
<text x="113.3" y="17.4">8</text>
<text x="97.5" y="19.2">4</text>
<text x="97.5" y="21">5</text>
<text x="113.3" y="19.2">7</text>
<text x="113.3" y="21">6</text>
<text x="150.8" y="21">1</text>
<text x="150.8" y="22.7">2</text>
<text x="76.5" y="24.6">R0402</text>
<text x="99.6" y="26.7">SLP2510P8-1</text>
<text x="150.8" y="24.5">3</text>
<text x="150.8" y="26.3">4</text>
<text x="150.8" y="28.1">5</text>
<text x="150.8" y="29.8">6</text>
<text x="76.5" y="31.7">R0402</text>
<text x="97.5" y="33.4">1</text>
<text x="97.5" y="35.2">2</text>
<text x="113.3" y="33.4">10</text>
<text x="113.3" y="35.2">9</text>
<text x="150.8" y="31.6">7</text>
<text x="150.8" y="33.4">8</text>
<text x="150.8" y="35.2">9</text>
<text x="97.5" y="38.7">4</text>
<text x="97.5" y="40.5">5</text>
<text x="97.5" y="37">3</text>
<text x="113.3" y="37">8</text>
<text x="113.3" y="38.7">7</text>
<text x="113.3" y="40.5">6</text>
<text x="149.9" y="37">10</text>
<text x="149.9" y="38.7">11</text>
<text x="149.9" y="40.5">12</text>
<text x="16" y="44.1">DC-5V</text>
<text x="76.5" y="44.1">R0402</text>
<text x="97.5" y="47.6">1</text>
<text x="99.6" y="44.1">SLP2510P8-1</text>
<text x="113.3" y="47.6">10</text>
<text x="149.9" y="42.3">13</text>
<text x="149.9" y="44.1">14</text>
<text x="149.9" y="45.8">15</text>
<text x="149.9" y="47.6">16</text>
<text x="227.6" y="47.7">VCC-3V3</text>
<text x="97.5" y="49.4">2</text>
<text x="97.5" y="53">4</text>
<text x="97.5" y="51.2">3</text>
<text x="113.3" y="49.4">9</text>
<text x="113.3" y="51.2">8</text>
<text x="113.3" y="53">7</text>
<text x="149.9" y="49.4">17</text>
<text x="149.9" y="51.2">18</text>
<text x="149.9" y="53">19</text>
<text x="229" y="53.9" transform="rotate(-90 229 53.9)">1</text>
<text x="97.5" y="54.7">5</text>
<text x="99.6" y="58.3">SLP2510P8-1</text>
<text x="113.3" y="54.7">6</text>
<text x="19.6" y="61.9">R0402</text>
<text x="30.3" y="61.9">R0402</text>
<text x="126.3" y="61.9">R0402</text>
<text x="133.4" y="60.1">R0402</text>
<text x="156.1" y="65.2" transform="rotate(-90 156.1 65.2)">20</text>
<text x="157.9" y="65.2" transform="rotate(-90 157.9 65.2)">21</text>
<text x="159.7" y="65.2" transform="rotate(-90 159.7 65.2)">22</text>
<text x="161.5" y="65.2" transform="rotate(-90 161.5 65.2)">23</text>
<text x="229" y="62.6" transform="rotate(-90 229 62.6)">2</text>
<text x="122.7" y="69">GND</text>
<text x="152.9" y="74">HDMI_DIP19</text>
<text x="156.5" y="72.6">GND</text>
<text x="227.6" y="85.3">GND</text>
<text x="252.5" y="85">VCC-3V3</text>
<text x="79.5" y="93.9">3</text>
<text x="92.5" y="93.9">R0402</text>
<text x="99.6" y="90.3">VCC-3V3</text>
<text x="149.4" y="90.3">AVCC</text>
<text x="253.9" y="91.2" transform="rotate(-90 253.9 91.2)">1</text>
<text x="81.8" y="99.2">C0402</text>
<text x="103.2" y="101">R0402</text>
<text x="253.9" y="99.9" transform="rotate(-90 253.9 99.9)">2</text>
<text x="79.5" y="102.7">1</text>
<text x="87.2" y="102.8">GND</text>
<text x="232.6" y="106.3">1</text>
<text x="237.9" y="103.7" transform="rotate(-90 237.9 103.7)">3</text>
<text x="79.5" y="111.6">2</text>
<text x="154" y="108.8">R0402</text>
<text x="237.9" y="110.6" transform="rotate(-90 237.9 110.6)">2</text>
<text x="101.4" y="117">GND</text>
<text x="39.2" y="125.9">HS0038B</text>
<text x="236.5" y="120.9">GND</text>
<text x="252.5" y="127.7">VCC-3V3</text>
<text x="253.9" y="133.9" transform="rotate(-90 253.9 133.9)">1</text>
<text x="253.9" y="142.6" transform="rotate(-90 253.9 142.6)">2</text>
<text x="230.8" y="149">1</text>
<text x="236.1" y="146.3" transform="rotate(-90 236.1 146.3)">3</text>
<text x="236.1" y="153.2" transform="rotate(-90 236.1 153.2)">2</text>
<text x="133.4" y="159.7">R0402</text>
<text x="144.1" y="161.5">GND</text>
<text x="227.6" y="166.8">GND</text>
<text x="234.7" y="167.1">GND</text>
<text x="65.8" y="173.9">R0402</text>
<text x="74.4" y="173.9">4</text>
<text x="24.9" y="178.2">VCC-3V3</text>
<text x="65.8" y="175.7">R0402</text>
<text x="74.4" y="179.2">1</text>
<text x="74.4" y="177.4">2</text>
<text x="74.4" y="175.6">3</text>
<text x="81.8" y="177.5">ASIP4</text>
<text x="110.4" y="175.3">VCC-3V3</text>
<text x="67.6" y="184.6">GND</text>
<text x="128.1" y="181">R0402</text>
<text x="227.6" y="193.5">Title</text>
<text x="227.6" y="198.8">Size</text>
<text x="229.4" y="200.6">A3</text>
<text x="234.7" y="200.6">&lt;Doc&gt;</text>
<text x="234.7" y="198.8">Document</text>
<text x="243.2" y="198.8">Number</text>
<text x="286.3" y="198.8">Rev</text>
<text x="288.1" y="200.6">V1.0</text>
<text x="227.6" y="204.1">Date:</text>
<text x="236.9" y="204.1">Friday, May 13, 2016</text>
<text x="263.2" y="204.1">Sheet</text>
<text x="272.1" y="204.1">8</text>
<text x="277.4" y="204.1">o f</text>
<text x="282.7" y="204.1">11</text>
</g>
<g font-size="1.6" fill="#f00">
<text x="41.7" y="16.4">P[2]</text>
<text x="41.8" y="14.6">P[2]</text>
<text x="48.2" y="16.4">HTX2N</text>
<text x="48.4" y="14.6">HTX2P</text>
<text x="57.3" y="15.7">HDMI-TX2N</text>
<text x="57.3" y="13.9">HDMI-TX2P</text>
<text x="87.5" y="17.4">GND</text>
<text x="117.7" y="13.9">HDMI-TX2P</text>
<text x="117.7" y="15.7">HDMI-TX2N</text>
<text x="117.7" y="17.4">GND</text>
<text x="41.7" y="21.7">P[2]</text>
<text x="41.8" y="19.9">P[2]</text>
<text x="48.2" y="21.7">HTX1N</text>
<text x="48.4" y="19.9">HTX1P</text>
<text x="57.3" y="19.2">HDMI-TX1P</text>
<text x="57.3" y="21">HDMI-TX1N</text>
<text x="117.7" y="19.2">HDMI-TX1P</text>
<text x="117.7" y="21">HDMI-TX1N</text>
<text x="41.7" y="34.2">P[2]</text>
<text x="41.8" y="35.9">P[2]</text>
<text x="48.2" y="34.2">HTX0P</text>
<text x="48.4" y="35.9">HTX0N</text>
<text x="57.3" y="35.2">HDMI-TX0N</text>
<text x="57.3" y="33.4">HDMI-TX0P</text>
<text x="117.7" y="35.2">HDMI-TX0N</text>
<text x="117.7" y="31.7">HDMI-TX0P</text>
<text x="41.3" y="39.5">P[2]</text>
<text x="41.5" y="41.3">P[2]</text>
<text x="47.9" y="39.5">HTXCP</text>
<text x="48" y="41.3">HTXCN</text>
<text x="57.3" y="40.6">HDMI-TXCN</text>
<text x="57.3" y="38.8">HDMI-TXCP</text>
<text x="87.5" y="37">GND</text>
<text x="117.7" y="40.6">HDMI-TXCN</text>
<text x="117.7" y="38.8">HDMI-TXCP</text>
<text x="117.7" y="37">GND</text>
<text x="87.5" y="47.7">HDMI-CEC</text>
<text x="117.7" y="47.7">HDMI-CEC</text>
<text x="72.2" y="48.4">P[2]</text>
<text x="72.4" y="53.7">P[2]</text>
<text x="72.6" y="50.2">P[2]</text>
<text x="78.8" y="48.4">HCEC</text>
<text x="79" y="53.7">HSDA</text>
<text x="79.2" y="50.2">HSCL</text>
<text x="87.5" y="51.2">GND</text>
<text x="87.5" y="53">HDMI-SDA</text>
<text x="87.5" y="49.4">HDMI-SCL</text>
<text x="117.7" y="51.2">GND</text>
<text x="117.7" y="49.4">HDMI-SCL</text>
<text x="117.7" y="53">HDMI-SDA</text>
<text x="72.2" y="55.5">P[2]</text>
<text x="78.8" y="55.5">HHPD</text>
<text x="87.5" y="54.8">HDMI-HPD</text>
<text x="117.7" y="54.8">HDMI-HPD</text>
<text x="124.8" y="65.4">GND</text>
<text x="34.2" y="70.8">HDMI-SDA</text>
<text x="34.2" y="67.2">HDMI-SCL</text>
<text x="112.1" y="103.5">IR-RX</text>
<text x="120.1" y="103.5">P[2]</text>
<text x="191.5" y="107.2">P[2]</text>
<text x="198.1" y="107.2">STATUS-LED1</text>
<text x="130.4" y="116.3">P[2,11]</text>
<text x="139.3" y="116.3">LRADC0</text>
<text x="189.7" y="149.9">P[2]</text>
<text x="196.3" y="149.9">STATUS-LED2</text>
<text x="35.6" y="155.1">P[2]</text>
<text x="35.6" y="153.3">P[2]</text>
<text x="42.2" y="155.1">UART0-RX</text>
<text x="42.2" y="153.3">UART0-TX</text>
<text x="57.3" y="154.3">UART0-RX</text>
<text x="57.3" y="152.6">UART0-TX</text>
<text x="102.3" y="156.8">P[2]</text>
<text x="108.8" y="156.8">JTAG-SEL</text>
<text x="37.7" y="173.9">UART0-TX</text>
<text x="37.7" y="175.7">UART0-RX</text>
<text x="135.5" y="177.5">UART0-RX</text>
</g>
<g font-size="1.6" fill="#000080">
<text x="65.8" y="12.1">HR1</text>
<text x="71.2" y="12.1">NC</text>
<text x="99.6" y="12.1">HU1</text>
<text x="104.9" y="12.1">rRClamp0524P</text>
<text x="156.5" y="17.4">HCON1</text>
<text x="152.9" y="19.2">HDMI_19plug type A</text>
<text x="65.8" y="24.6">HR5</text>
<text x="71.2" y="24.6">NC</text>
<text x="65.8" y="31.7">HR3</text>
<text x="71.2" y="31.7">NC</text>
<text x="99.6" y="31.7">HU2</text>
<text x="104.9" y="31.7">rRClamp0524P</text>
<text x="65.8" y="44.1">HR6</text>
<text x="71.2" y="44.1">NC</text>
<text x="99.6" y="45.9">HU3</text>
<text x="104.9" y="45.9">rRClamp0524P</text>
<text x="19.6" y="58.3">HR4</text>
<text x="30.3" y="58.3">HR2</text>
<text x="126.3" y="58.3">HR8</text>
<text x="133.4" y="56.6">HR7</text>
<text x="133.4" y="58.3">0R</text>
<text x="232.2" y="56.6">D3</text>
<text x="232.2" y="58.7">RED</text>
<text x="19.6" y="60.1">2K</text>
<text x="30.3" y="60.1">2K</text>
<text x="126.3" y="60.1">47K</text>
<text x="39.2" y="90.3">U3</text>
<text x="81.8" y="95.7">C20</text>
<text x="92.5" y="90.3">R11</text>
<text x="92.5" y="92.1">33R</text>
<text x="257.1" y="93.9">D1</text>
<text x="81.8" y="97.5">0.22uF</text>
<text x="103.2" y="97.5">R12</text>
<text x="103.2" y="99.2">10K</text>
<text x="257.1" y="96">Diode</text>
<text x="154" y="104.6">R13</text>
<text x="154" y="106.7">100K</text>
<text x="233" y="111.7">18R9</text>
<text x="233" y="113.5">2K</text>
<text x="257.1" y="136.6">D2</text>
<text x="257.1" y="138.7">Diode</text>
<text x="231.2" y="154.3">18R12</text>
<text x="126.3" y="156.1">R14</text>
<text x="135.2" y="156.1">NC</text>
<text x="231.2" y="156.1">2K</text>
<text x="51.6" y="173.9">R15</text>
<text x="60.5" y="173.9">33R</text>
<text x="83.6" y="173.9">J3</text>
<text x="51.6" y="175.7">R16</text>
<text x="60.5" y="175.7">33R</text>
<text x="120.9" y="177.5">R17</text>
<text x="131.6" y="177.5">10K</text>
<text x="76.5" y="184.6">CON04</text>
</g>
<g font-size="1.6" fill="#004080">
<text x="100.5" y="14.9">IN1</text>
<text x="100.5" y="16.7">IN2</text>
<text x="106.9" y="14.9">OUT1</text>
<text x="106.9" y="16.7">OUT2</text>
<text x="100.5" y="20.3">IN3</text>
<text x="100.5" y="22.1">IN4</text>
<text x="100.5" y="18.5">GND1</text>
<text x="106.7" y="18.5">GND2</text>
<text x="106.9" y="20.3">OUT3</text>
<text x="106.9" y="22.1">OUT4</text>
<text x="153.8" y="22.1">D2P</text>
<text x="153.8" y="23.8">G_D2</text>
<text x="153.8" y="25.6">D2N</text>
<text x="153.8" y="27.4">D1P</text>
<text x="153.8" y="29.2">G_D1</text>
<text x="100.5" y="34.5">IN1</text>
<text x="106.9" y="34.5">OUT1</text>
<text x="153.8" y="30.9">D1N</text>
<text x="153.8" y="32.7">D0P</text>
<text x="153.8" y="34.5">G_D0</text>
<text x="100.5" y="36.3">IN2</text>
<text x="100.5" y="39.8">IN3</text>
<text x="100.5" y="41.6">IN4</text>
<text x="100.5" y="38.1">GND1</text>
<text x="106.7" y="38.1">GND2</text>
<text x="106.9" y="36.3">OUT2</text>
<text x="106.9" y="39.8">OUT3</text>
<text x="106.9" y="41.6">OUT4</text>
<text x="153.8" y="36.3">D0N</text>
<text x="153.8" y="38.1">CLKP</text>
<text x="153.8" y="39.8">G_CLK</text>
<text x="153.8" y="41.6">CLKN</text>
<text x="153.8" y="43.4">CEC</text>
<text x="153.8" y="45.2">NC</text>
<text x="153.8" y="46.9">SCL</text>
<text x="100.5" y="48.7">IN1</text>
<text x="100.5" y="50.5">IN2</text>
<text x="100.5" y="52.3">GND1</text>
<text x="106.7" y="52.3">GND2</text>
<text x="106.9" y="48.7">OUT1</text>
<text x="106.9" y="50.5">OUT2</text>
<text x="153.8" y="48.7">SDA</text>
<text x="153.8" y="50.5">G_DDC/CEC</text>
<text x="153.8" y="52.3">+5V</text>
<text x="100.5" y="54.1">IN3</text>
<text x="100.5" y="55.8">IN4</text>
<text x="106.9" y="54.1">OUT3</text>
<text x="106.9" y="55.8">OUT4</text>
<text x="153.8" y="54.1">HOT_PLUG_DET</text>
<text x="157.3" y="61.3" transform="rotate(-90 157.3 61.3)">SHIELD1</text>
<text x="159" y="61.3" transform="rotate(-90 159 61.3)">SHIELD2</text>
<text x="160.8" y="61.3" transform="rotate(-90 160.8 61.3)">SHIELD3</text>
<text x="162.6" y="61.3" transform="rotate(-90 162.6 61.3)">SHIELD4</text>
<text x="74.2" y="95">VSS</text>
<text x="74" y="103.8">OUT</text>
<text x="73.8" y="112.7">GND</text>
</g>
<g font-size="1.6" fill="#008000">
<text x="231.2" y="74.3">R0402</text>
<text x="246.8" y="105.3">R0402</text>
<text x="225.8" y="108.1">R0402</text>
<text x="238.3" y="108.1">SOT23</text>
<text x="233" y="115.2">R0402</text>
<text x="245.1" y="148">R0402</text>
<text x="224.1" y="150.8">R0402</text>
<text x="236.5" y="150.8">SOT23</text>
<text x="231.2" y="157.9">R0402</text>
</g>
<g font-size="1.6" fill="#00f">
<text x="39.2" y="124.1">IR</text>
<text x="42.2" y="124.1">Receiver</text>
</g>
<g font-size="1.5" fill="#00f">
<text x="55.2" y="106.1">Demo-</text>
<text x="55.2" y="107.9">dulator</text>
</g>
<g font-size="1.3">
<text x="30.8" y="1.3">5</text>
<text x="88.9" y="1.3">4</text>
<text x="146.9" y="1.3">3</text>
<text x="205" y="1.3">2</text>
<text x="263.1" y="1.3">1</text>
<text x=".5" y="28.4">D</text>
<text x="292.6" y="28.4">D</text>
<text x=".5" y="79.5">C</text>
<text x="292.6" y="79.5">C</text>
<text x=".5" y="130.6">B</text>
<text x="292.6" y="130.6">B</text>
<text x=".5" y="181.7">A</text>
<text x="292.6" y="181.7">A</text>
<text x="30.8" y="207.4">5</text>
<text x="88.9" y="207.4">4</text>
<text x="146.9" y="207.4">3</text>
<text x="205" y="207.4">2</text>
<text x="263.1" y="207.4">1</text>
</g>
<g font-size="1.2" fill="#000080">
<text x="231.2" y="68.7">18R1</text>
<text x="231.2" y="72.3">470R</text>
<text x="220.5" y="106">18R8</text>
<text x="225.8" y="106">1K</text>
<text x="238.3" y="102.5">18R7</text>
<text x="238.3" y="104.3">18Q3</text>
<text x="238.3" y="106">2N3904</text>
<text x="247.2" y="102.5">470R</text>
<text x="218.7" y="148.7">18R11</text>
<text x="224.1" y="148.7">1K</text>
<text x="236.5" y="145.2">18R10</text>
<text x="236.5" y="146.9">18Q4</text>
<text x="236.5" y="148.7">2N3904</text>
<text x="245.4" y="145.2">470R</text>
</g>
</svg>
